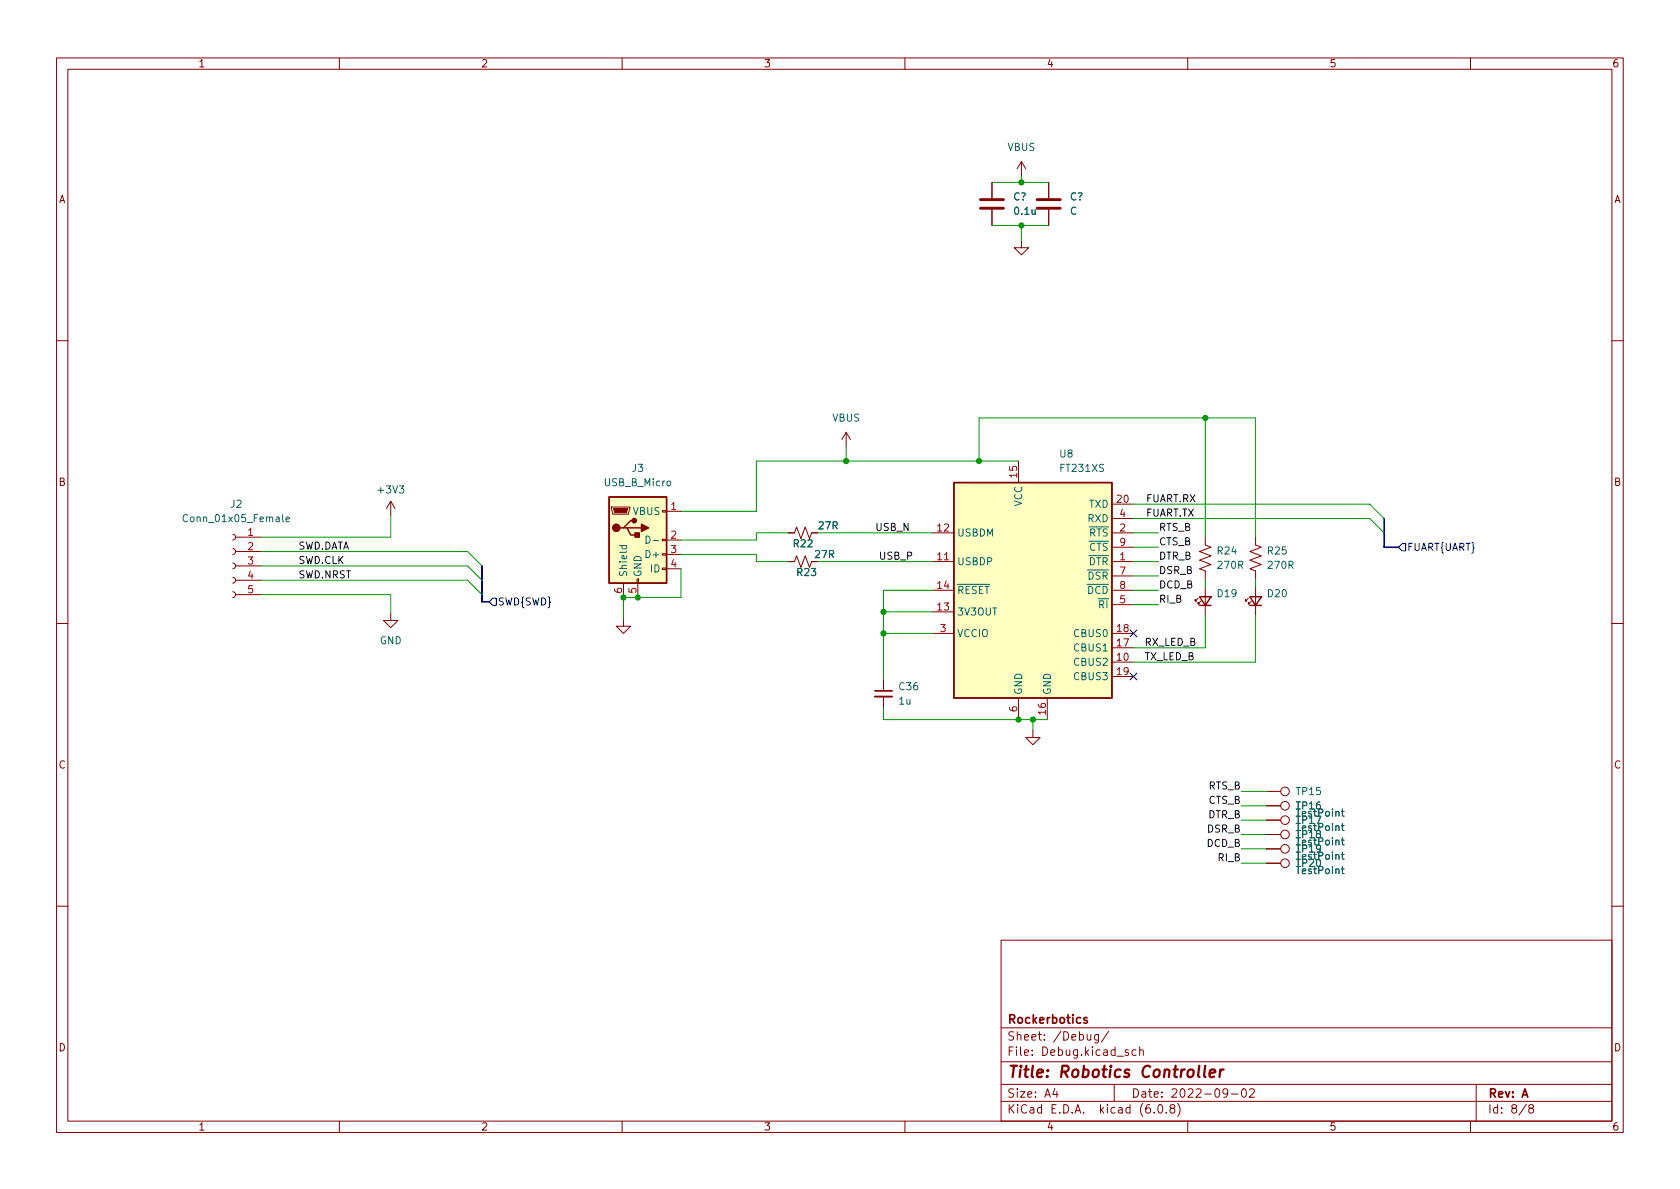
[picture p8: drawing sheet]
<svg xmlns="http://www.w3.org/2000/svg" width="297mm" height="210mm" viewBox="0 0 297 210" stroke-linecap="round" stroke-linejoin="round" font-family="sans-serif">
<g fill="none" stroke="#840000" stroke-width=".18">
<path d="M10 10.2h277v190.1h-277zM12 12.2h273v186.1h-273zM60 10.2v2M110 10.2v2M160 10.2v2M210 10.2v2M260 10.2v2M175.4 32.3v2.7M175.4 37.1v2.8M180.6 28.6l-.8 1.2M180.6 28.6v2.5M180.6 28.6l.8 1.2"/>
<path d="M185.4 32.3v2.7M185.4 37.1v2.8M180.6 42.5v1.3h1.3l-1.3 1.3-1.3-1.3h1.3M10 60.2h2M149.6 76.4l-.8 1.3M149.6 76.4v2.6M149.6 76.4l.8 1.3M285 60.2h2M41.1 99.6l.4 .1 .2 .4-.2 .3-.4 .2M41.1 97l.4 .2 .2 .3-.2 .4-.4 .1M41.1 94.5l.4 .1 .2 .4-.2 .3-.4 .2M41.7 97.5h4.5"/>
<path d="M41.7 95h4.5M69.1 88.6l-.8 1.3M69.1 88.6v2.6M69.1 88.6l.7 1.3M108.1 89.7h3.3v.2l-.3 1h-2.8zM117.1 97.9h.8v.3h-.8zM117.1 95.4h.8v.2h-.8zM117.1 90.3h.8v.2h-.8zM117.9 90.4h2.5M117.9 95.5h2.5M117.9 98h2.5M139.4 94.2h1.1l.3-1 .8 2 .8-2 .7 2 .4-1h1"/>
<path d="M139.4 99.3h1.1l.3-1 .8 2 .8-2 .7 2 .4-1h1M164.8 99.3h3.9M164.8 94.2h3.9M180.1 81.5v3.8M196.6 99.3h3.8M196.6 94.2h3.8M196.6 89.1h3.8M196.6 91.7h3.8M196.6 96.8h3.8M213.1 94.9v1.5l1 .4-2 .7 2 .8-2 .8 2 .7-2 .8 1 .4v1.5M222 94.9v1.5l1 .4-2 .7 2 .8-2 .8 2 .7-2 .8 1 .4v1.5M10 110.2h2"/>
<path d="M41.1 104.6l.4 .2 .2 .3-.2 .4-.4 .2M41.1 102.1l.4 .2 .2 .3-.2 .4-.4 .1M41.7 105.2h4.5M41.7 102.6h4.5M41.7 100.1h4.5M69.1 108.5v1.2h1.3l-1.3 1.3-1.3-1.3h1.3M110.2 109.5v1.2h1.3l-1.3 1.3-1.2-1.3h1.2M110.2 103.1v2.6M112.6 102.4h.3v.7h-.3zM112.8 103.1v2.6M117.1 100.5h.8v.2h-.8zM117.9 100.6h2.5"/>
<path d="M164.8 108.2h3.9M164.8 104.4h3.9M164.8 112h3.9M196.6 117.1h3.8M196.6 104.4h3.8M196.6 114.5h3.8M196.6 112h3.8M196.6 119.6h3.8M196.6 106.9h3.8M196.6 101.8h3.8M211.8 105.8l-.5 .5v-.3v.3h.3M212.3 106.3l-.5 .5v-.3v.3h.3"/>
<path d="M213.1 103.8v5M220.7 105.8l-.5 .5v-.3v.3h.3M221.2 106.3l-.5 .5v-.3v.3h.3M222 103.8v5M285 110.2h2M156.2 120.1v2.1M156.2 123.2v2M180.1 123.4v3.8M182.6 129.2v1.2h1.3l-1.3 1.3-1.2-1.3h1.2M185.2 123.4v3.8M223.9 139.9h2.5M223.9 152.6h2.5"/>
<path d="M223.9 150.1h2.5M223.9 147.6h2.5M223.9 142.5h2.5M223.9 145h2.5M10 160.2h2M177 166.3h108v32h-108zM285 160.2h2M60 198.3v2M110 198.3v2M160 198.3v2M177 194.8h108M177 191.8h108"/>
<path d="M177 187.8h108M177 181.8h108M186.5 192.5l-.4 1h1M186.9 193v1M192.2 182.9l.1 1h.3l.3-.1M192.9 182.9v1M194.2 182.9v1.2l-.3 .3h-.3M194.2 183l-.4-.1-.3 .3v.4l.1 .3h.6M196 182.4l-1.3 1.9M197 191.8v3M199.5 185.7l-.4-.1-.2 .2 .1 .3 .5 .1v.4h-.6M200.9 185.7l-.5-.1-.3 .3v.4l.2 .3h.6"/>
<path d="M201.5 185.8l.2-.2 .4 .1v.9M201.5 185.1v1.5M204.1 196.7v.1M204.9 195.4l.2-.1a.81 .81 0 0 1 .6 .7 .81 .81 0 0 1-.3 .8h-.2a.81 .81 0 0 1-.6-.6 .81 .81 0 0 1 .3-.8zM206.2 196.7v.1M207.1 196l-.2-.3v-.2l.2-.2 .5 .1 .1 .2-.1 .2-.6 .2-.1 .3v.4l.2 .1h.5l.1-.3-.1-.4-.2-.1M208.2 195.1a1.72 1.72 0 0 1 0 2.3M210 198.3v2M217.1 193.2l-.3 .3h-.3l-.3-.3 .2-.6 .4-.1 .2 .2a.99 .99 0 0 1-.4 1.3h-.2M217.7 193.5h1.2M219.7 192.6l.2-.1a.81 .81 0 0 1 .5 .7 .81 .81 0 0 1-.3 .8h-.1a.81 .81 0 0 1-.6-.6 .81 .81 0 0 1 .3-.8zM220.9 192.7l.6-.2 .2 .2 .1 .3-.9 1h.9"/>
<path d="M260 198.3v2M261 191.8v6.5M269.9 195.3l-1.3 1.9M270.6 196l-.3-.3 .1-.2 .2-.2 .4 .1 .2 .2-.1 .2-.7 .2-.1 .3v.2l.3 .3h.4l.2-.3-.1-.4-.2-.1"/>
<circle cx="227.2" cy="139.9" r=".76"/>
<circle cx="227.2" cy="152.6" r=".76"/>
<circle cx="227.2" cy="147.6" r=".76"/>
<circle cx="227.2" cy="150.1" r=".76"/>
<circle cx="227.2" cy="142.5" r=".76"/>
<circle cx="227.2" cy="145" r=".76"/>
</g>
<path d="M213.1 188.5l-.2 1.7 .2 .3M213.9 189.8l1-.2-.1-.4-.5-.1-.4 .3v1l.2 .1 .6-.1M215.8 189.1l-.2 1.4M216.3 189.1l-.3 .1-.3 .3" fill="none" stroke="#840000" stroke-width=".4"/>
<path d="M154.7 122.2h3M192.2 180l-.4-.1-.2 .2 .1 .3 .5 .1v.4h-.6" fill="none" stroke="#840000" stroke-width=".3"/>
<path d="M154.7 123.2h3" fill="none" stroke="#840000" stroke-width=".33"/>
<g fill="none" stroke="#006464" stroke-width=".18">
<path d="M33.2 91.1a.6 .6 0 0 0-.9 .4 .6 .6 0 0 0 .6 .8l.3-.2M50.6 91.8l.6-.1-.1-.2-.3-.1-.2 .2v.6h.5M109.5 96.5h1.3M110 96.5v.3l.2 .3 .6-.2v-.4M114.2 94.8a.64 .64 0 0 1 .8 .6 .64 .64 0 0 1-.8 .7zM115.5 95.6h1M192.5 103.7a.64 .64 0 0 1 .7 .6 .64 .64 0 0 1-.7 .7zM194.5 103.8a.6 .6 0 0 0-.8 .4 .6 .6 0 0 0 .6 .8l.2-.2M195 103.7a.64 .64 0 0 1 .8 .6 .64 .64 0 0 1-.8 .7zM237.2 153.6h.4M237.2 151.1h.4M237.2 148.6h.4"/>
<path d="M237.2 143.5h.4M237.2 146h.4M237.3 153.2v1.1l.3 .2M237.3 150.7v1.1l.3 .2M237.3 148.1v1.1l.3 .2M237.3 143.1v1.1l.3 .1M237.3 145.6v1.1l.3 .2"/>
</g>
<g fill="#ffffc2" stroke="#ffffc2" stroke-width=".18">
<path d="M107.7 87.9h10.2v15.2h-10.2z"/>
<path d="M168.7 85.3h27.9v38.1h-27.9z"/>
</g>
<path d="M107.7 87.9h10.2v15.2h-10.2zM110.2 93.3h.7l.6 1.3h1.3M110.9 93.3h2.5M112.1 92.1h-.6l-1.3 1.2h-.6M168.7 85.3h27.9v38.1h-27.9zM212.1 105.5h2l-1 1.6zM212.1 107.1h2M221 105.5h2l-1 1.6zM221 107.1h2" fill="none" stroke="#840000" stroke-width=".25"/>
<g fill="#840000" stroke="#840000" stroke-width=".25">
<path d="M113.4 92.7l1.3 .6-1.3 .7z"/>
<path d="M112.3 94.2h.7v.8h-.7z"/>
<circle cx="109" cy="93.3" r=".63"/>
<circle cx="112.1" cy="92.1" r=".38"/>
</g>
<path d="M108.5 89.9h2.5l-.3 .8h-2z" fill="#840000" stroke="#840000" stroke-width=".18"/>
<path d="M173.4 36.8h4M173.4 35.3h4M183.4 36.8h4.1M183.4 35.3h4.1" fill="none" stroke="#840000" stroke-width=".51"/>
<path d="M247.9 96.1h.6v1.3h-.6l-.6-.6zM86.5 106.4l.6-.6h.7v1.3h-.7zM199.8 111.4l1.2 1.2M199.8 119l1.2 1.2M201 111.4l-1.2 1.2M201 119l-1.2 1.2" fill="none" stroke="#000084" stroke-width=".18"/>
<path d="M244.7 91.7v5.1h2.6M85.2 100.1v6.3h1.3" fill="none" stroke="#000084" stroke-width=".3"/>
<g fill="none" stroke="#009600" stroke-width=".18">
<path d="M175.4 39.9h10M175.4 32.3h10M180.6 31.1v1.2M180.6 39.9v2.6M149.6 79v2.5M213.1 73.9v21M46.2 97.5h36.5l2.5 2.6M69.1 91.2v3.8h-22.9M120.4 98h13.3v1.3h5.7M139.4 94.2h-5.7v1.3h-13.3M144.5 94.2h20.3M144.5 99.3h20.3"/>
<path d="M173.1 81.5v-7.6h48.9v21M180.1 81.5h-46.4v8.9h-13.3M200.4 96.8h4.5M200.4 94.2h4.5M200.4 89.1h41.8l2.5 2.6M200.4 91.7h41.8l2.5 2.5M200.4 99.3h4.5M46.2 105.2h22.9v3.3M46.2 102.6h36.5l2.5 2.6M46.2 100.1h36.5l2.5 2.5M120.4 100.6v5.1h-10.2v3.8M156.2 112h8.6"/>
<path d="M156.2 108.2h8.6M164.8 104.4h-8.6v15.7M200.4 104.4h4.5M200.4 106.9h4.5M200.4 101.8h4.5M213.1 102.5v1.3M213.1 108.8v5.7h-12.7M222 102.5v1.3M222 108.8v8.3h-21.6M156.2 125.2v2h29M182.6 127.2v2M219.5 139.9h4.4"/>
<path d="M219.5 152.6h4.4M219.5 150.1h4.4M219.5 142.5h4.4M219.5 147.6h4.4M219.5 145h4.4"/>
</g>
<g fill="#009600" stroke="#009600" stroke-width=".18">
<circle cx="182.6" cy="127.2" r=".46"/>
<circle cx="180.1" cy="127.2" r=".46"/>
<circle cx="156.2" cy="112" r=".46"/>
<circle cx="149.6" cy="81.5" r=".46"/>
<circle cx="110.2" cy="105.7" r=".46"/>
<circle cx="112.8" cy="105.7" r=".46"/>
<circle cx="156.2" cy="108.2" r=".46"/>
<circle cx="213.1" cy="73.9" r=".46"/>
<circle cx="173.1" cy="81.5" r=".46"/>
<circle cx="180.6" cy="32.3" r=".46"/>
<circle cx="180.6" cy="39.9" r=".46"/>
</g>
<text font-size="2.8" fill="#840000" x="178" y="190.6">Title: Robotics Controller</text>
<g font-size="2.1" fill="#840000">
<text x="178" y="184">Sheet: /Debug/</text>
<text x="178" y="181">Rockerbotics</text>
<text x="178" y="186.7">File: Debug.kicad_sch</text>
<text x="178" y="196.9">KiCad E.D.A. kicad (6.0.8)</text>
<text x="178" y="194.1">Size: A4</text>
<text x="200" y="194.1">Date: 2022-09-02</text>
<text x="263" y="194.1">Rev: A</text>
<text x="263" y="196.9">Id: 8/8</text>
</g>
<g font-size="1.8" fill="#840000">
<text x="35" y="11.9">1</text>
<text x="85" y="11.9">2</text>
<text x="135" y="11.9">3</text>
<text x="185" y="11.9">4</text>
<text x="235" y="11.9">5</text>
<text x="285" y="11.9">6</text>
<text x="10.3" y="35.9">A</text>
<text x="285.3" y="35.9">A</text>
<text x="10.3" y="85.9">B</text>
<text x="285.3" y="85.9">B</text>
<text x="10.3" y="135.9">C</text>
<text x="285.3" y="135.9">C</text>
<text x="10.3" y="185.9">D</text>
<text x="285.3" y="185.9">D</text>
<text x="35" y="199.9">1</text>
<text x="85" y="199.9">2</text>
<text x="135" y="199.9">3</text>
<text x="185" y="199.9">4</text>
<text x="235" y="199.9">5</text>
<text x="285" y="199.9">6</text>
</g>
<g font-size="1.8" fill="#006464">
<text x="178.1" y="26.7">VBUS</text>
<text x="179.1" y="35.4">C?</text>
<text x="189.2" y="35.4">C?</text>
<text x="179.5" y="38">0.1u</text>
<text x="189.2" y="38">C</text>
<text x="147.1" y="74.5">VBUS</text>
<text x="111.8" y="83.4">J3</text>
<text x="187.4" y="80.9">U8</text>
<text x="187.6" y="83.4">FT231XS</text>
<text x="40.8" y="89.8">J2</text>
<text x="67" y="87.2">+3V3</text>
<text x="106.9" y="86">USB_B_Micro</text>
<text x="180.7" y="89.6" transform="rotate(-90 180.7 89.6)">VCC</text>
<text x="192.6" y="89.8">TXD</text>
<text x="33" y="92.3">Conn_01x05_Female</text>
<text x="111.9" y="91.1">VBUS</text>
<text x="144.8" y="93.6">27R</text>
<text x="169.2" y="94.9">USBDM</text>
<text x="191.2" y="94.9">~{RTS}</text>
<text x="192.4" y="92.3">RXD</text>
<text x="114.5" y="98.7">D+</text>
<text x="115.1" y="101.2">ID</text>
<text x="140.4" y="96.8">R22</text>
<text x="141" y="101.8">R23</text>
<text x="144.2" y="98.7">27R</text>
<text x="169.2" y="99.9">USBDP</text>
<text x="191.1" y="99.9">~{DTR}</text>
<text x="191.2" y="97.4">~{CTS}</text>
<text x="215.3" y="98">R24</text>
<text x="215.4" y="100.6">270R</text>
<text x="224.2" y="98">R25</text>
<text x="224.3" y="100.6">270R</text>
<text x="110.9" y="102.1" transform="rotate(-90 110.9 102.1)">Shield</text>
<text x="113.4" y="102.1" transform="rotate(-90 113.4 102.1)">GND</text>
<text x="169.2" y="105">~{RESET}</text>
<text x="191" y="102.5">~{DSR}</text>
<text x="192.9" y="107.6">~{RI}</text>
<text x="215.3" y="105.6">D19</text>
<text x="224.2" y="105.6">D20</text>
<text x="67.1" y="113.9">GND</text>
<text x="169.2" y="108.8">3V3OUT</text>
<text x="169.2" y="112.6">VCCIO</text>
<text x="190.1" y="112.6">CBUS0</text>
<text x="190.1" y="117.7">CBUS2</text>
<text x="190.1" y="115.2">CBUS1</text>
<text x="159" y="124.6">1u</text>
<text x="159.1" y="122">C36</text>
<text x="180.7" y="122.9" transform="rotate(-90 180.7 122.9)">GND</text>
<text x="185.8" y="122.9" transform="rotate(-90 185.8 122.9)">GND</text>
<text x="190.1" y="120.3">CBUS3</text>
<text x="229.3" y="140.6">TP15</text>
<text x="229.3" y="143.1">TP16</text>
<text x="229.3" y="148.2">TP18</text>
<text x="229.3" y="145.7">TP17</text>
<text x="229.4" y="149.5">TestPoint</text>
<text x="229.4" y="144.4">TestPoint</text>
<text x="229.4" y="146.9">TestPoint</text>
<text x="229.3" y="153.3">TP20</text>
<text x="229.3" y="150.7">TP19</text>
<text x="229.4" y="154.6">TestPoint</text>
<text x="229.4" y="152">TestPoint</text>
</g>
<g font-size="1.8" fill="#a90000">
<text x="179.8" y="84.4" transform="rotate(-90 179.8 84.4)">15</text>
<text x="197.5" y="88.9">20</text>
<text x="43.8" y="94.7">1</text>
<text x="118.6" y="90.2">1</text>
<text x="118.6" y="95.2">2</text>
<text x="165.8" y="94">12</text>
<text x="198" y="94">2</text>
<text x="198" y="91.4">4</text>
<text x="43.8" y="97.3">2</text>
<text x="43.8" y="99.8">3</text>
<text x="118.6" y="97.8">3</text>
<text x="118.6" y="100.3">4</text>
<text x="165.8" y="99.1">11</text>
<text x="198" y="99.1">1</text>
<text x="198" y="101.6">7</text>
<text x="198" y="96.5">9</text>
<text x="43.8" y="102.4">4</text>
<text x="43.8" y="104.9">5</text>
<text x="110" y="104.9" transform="rotate(-90 110 104.9)">6</text>
<text x="112.5" y="104.9" transform="rotate(-90 112.5 104.9)">5</text>
<text x="165.8" y="107.9">13</text>
<text x="165.8" y="104.1">14</text>
<text x="198" y="106.7">5</text>
<text x="198" y="104.1">8</text>
<text x="166.3" y="111.8">3</text>
<text x="197.5" y="111.8">18</text>
<text x="197.5" y="116.8">10</text>
<text x="197.5" y="114.3">17</text>
<text x="197.5" y="119.4">19</text>
<text x="179.8" y="125.8" transform="rotate(-90 179.8 125.8)">6</text>
<text x="184.9" y="126.3" transform="rotate(-90 184.9 126.3)">16</text>
</g>
<g font-size="1.8" fill="#0f0f0f">
<text x="202.6" y="88.8">FUART.RX</text>
<text x="154.7" y="93.9">USB_N</text>
<text x="202.6" y="91.3">FUART.TX</text>
<text x="204.9" y="93.9">RTS_B</text>
<text x="52.7" y="99.7">SWD.CLK</text>
<text x="52.7" y="97.2">SWD.DATA</text>
<text x="155.3" y="99">USB_P</text>
<text x="204.9" y="96.4">CTS_B</text>
<text x="204.9" y="101.5">DSR_B</text>
<text x="204.9" y="99">DTR_B</text>
<text x="52.7" y="102.3">SWD.NRST</text>
<text x="204.9" y="106.6">RI_B</text>
<text x="204.9" y="104">DCD_B</text>
<text x="202.3" y="114.2">RX_LED_B</text>
<text x="202.3" y="116.7">TX_LED_B</text>
<text x="213.7" y="142.1">CTS_B</text>
<text x="213.7" y="139.6">RTS_B</text>
<text x="213.4" y="149.8">DCD_B</text>
<text x="213.5" y="147.2">DSR_B</text>
<text x="213.6" y="144.7">DTR_B</text>
<text x="215.4" y="152.3">RI_B</text>
</g>
<g font-size="1.8" fill="#000084">
<text x="248.7" y="97.4">FUART{UART}</text>
<text x="87.9" y="107.1">SWD{SWD}</text>
</g>
</svg>
